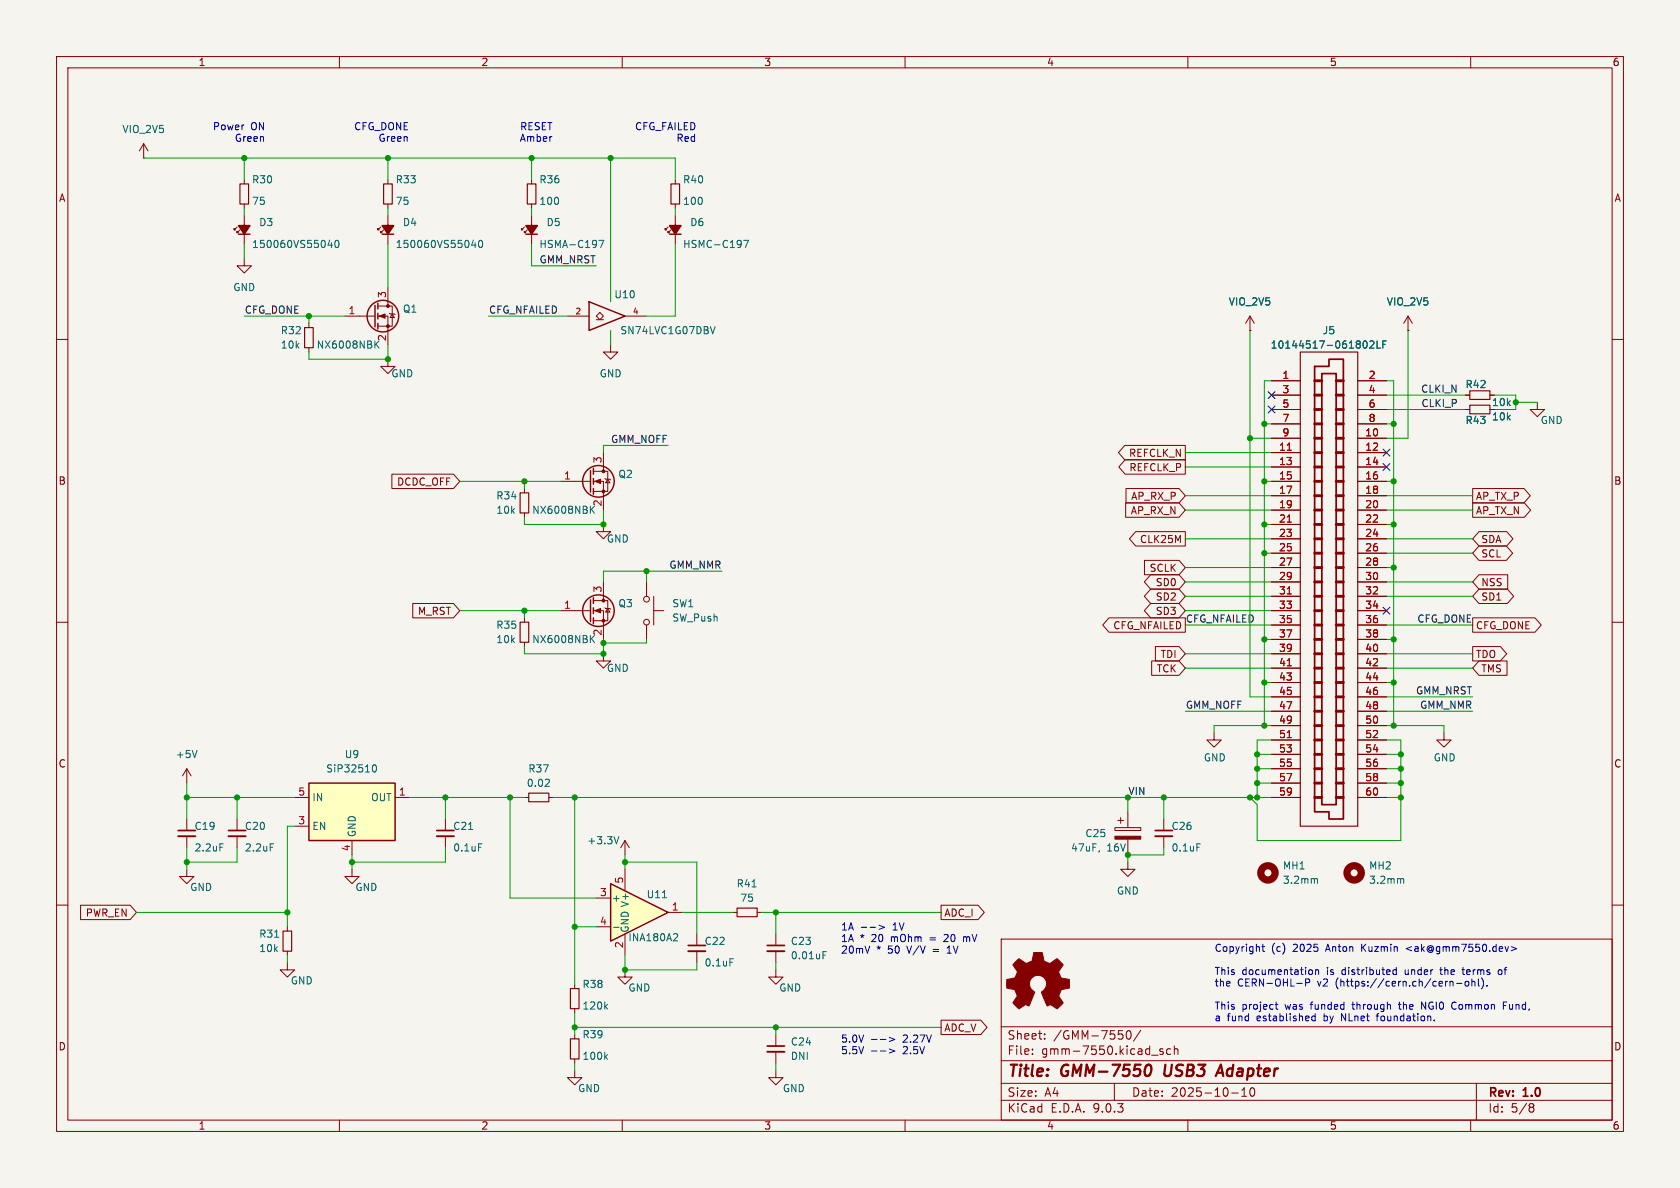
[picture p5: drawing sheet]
<svg xmlns="http://www.w3.org/2000/svg" width="297mm" height="210mm" viewBox="0 0 297 210" stroke-linecap="round" stroke-linejoin="round" font-family="sans-serif">
<path d="M0 0h297v210h-297z" fill="#f5f4ef" stroke="#f5f4ef" stroke-width=".18"/>
<g fill="none" stroke="#840000" stroke-width=".18">
<path d="M10 10h277v190h-277zM12 12h273v186h-273zM60 10v2M110 10v2M160 10v2M210 10v2M260 10v2M100.3 55.9h3.8M105.4 55.9l.6-.7 .7 .7-.7 .6zM105.4 56.5h1.3M110.5 55.9h3.8M248.9 58.4h.1"/>
<path d="M248.9 55.9l-.7 1.3M248.9 55.9l.8 1.3M248.9 55.9v2.5M10 60h2M285 60h2M10 110h2M285 110h2M33 153.7v1.2h1.3l-1.3 1.3-1.3-1.3h1.3M33 144.8v2M33 147.8v2.1M41.9 144.8v2M41.9 147.8v2.1"/>
<path d="M62.2 153.7v1.2h1.3l-1.3 1.3-1.2-1.3h1.2M78.7 144.8v2M78.7 147.8v2.1M92.7 141h.8M97 141h.8M110.5 148.6l-.8 1.3M110.5 148.6l.8 1.3M110.5 148.6v2.5M10 160h2M50.8 170.2v1.3h1.3l-1.3 1.2-1.3-1.2h1.3M50.8 163.8v.8M50.8 168.1v.8"/>
<path d="M177 166h108v32h-108zM285 160h2M60 198v2M101.6 189.2v1.3h1.3l-1.3 1.3-1.3-1.3h1.3M101.6 182.9v.7M101.6 187.2v.8M110 198v2M160 198v2M177 194.5h108M177 191.5h108M177 187.5h108M177 181.5h108"/>
<path d="M182.5 186.3v.1M182.5 185.5v.1M184.7 183.6v.1M184.7 182.8v.1M197 191.5v3M199.2 182.3l.3-.1a.81 .81 0 0 1 .5 .6 .81 .81 0 0 1-.3 .8l-.1 .1a.81 .81 0 0 1-.4-1.4zM201.7 182.1l-1.3 2M203.6 186.5h1.1M205.6 185.5l-.4-.1-.2 .2 .1 .2 .5 .2v.3h-.6M207 185.5l-.5-.1-.3 .3v.4l.2 .2h.6M207.6 185.5l.2-.1 .4 .1v.9M207.6 184.9v1.5"/>
<path d="M210 198v2M217.7 193.2h1.2M219.5 193.8h.9M219.5 192.7l.5-.4v1.5M221.1 192.4a.81 .81 0 0 0 .4 1.4l.2-.1 .1-.5-.1-.8M260 198v2M261 191.5v6.5M270.6 195.1l.4 .1 .2 .2-.3 .3M270.6 195.7h.3M270.9 195.7l.2 .2 .1 .4-.2 .2-.4 .1"/>
</g>
<path d="M202.6 188.6l.1-.2a.46 .46 0 0 1 .5-.2 .46 .46 0 0 1 .3 .4 1.15 1.15 0 0 1-.8 1.6l-.1-.1M206 188.2l-.2 1.6 .4 .4M214.9 190.2l.9-2 .5 2M215.2 189.6h.9" fill="none" stroke="#840000" stroke-width=".4"/>
<path d="M104.1 53.3l6.4 2.6-6.4 2.5z" fill="none" stroke="#840000" stroke-width=".25"/>
<path d="M125.6 57.7l.4 1.3 .4-1.3M97 137.8l.1 .2v.3l-.8 .7h.8M38.9 149.2h.6M47.8 149.2h.6M82.8 146.6h.8M84.6 149.2h.6M109.4 147.9l-.4 1.3M48.6 165.7h.7M107 186.8l.4 .5M107.4 186.4l-.5 .5" fill="none" stroke="#006464" stroke-width=".18"/>
<path d="M93.5 140.2h3.5v1.5h-3.5zM50 164.6h1.6v3.5h-1.6zM100.8 183.6h1.6v3.6h-1.6z" fill="none" stroke="#840000" stroke-width=".2"/>
<path d="M31.5 146.8h3M40.4 146.8h3M77.2 146.8h3.1" fill="none" stroke="#840000" stroke-width=".3"/>
<path d="M31.5 147.8h3M40.4 147.8h3M77.2 147.8h3.1" fill="none" stroke="#840000" stroke-width=".33"/>
<path d="M54.6 138.4h15.2v10.2h-15.2z" fill="#ffffc2"/>
<g fill="none" stroke="#840000" stroke-width=".25">
<path d="M42.2 41.4h2M66.3 54v3.8M66.8 53.6v1M66.8 55.4v1M66.8 57.2v1M67.6 41.4h2M93 41.4h2M118.4 41.4h2M104.4 83.2v3.8M104.9 82.8v1M104.9 84.6v1M104.9 86.4v1"/>
<path d="M104.4 106v3.9M104.9 105.7v1M104.9 107.4v1.1M104.9 109.2v1M54.6 138.4h15.2v10.2h-15.2z"/>
<circle cx="67.7" cy="55.9" r="2.79"/>
<circle cx="105.8" cy="85.1" r="2.79"/>
<circle cx="105.8" cy="107.9" r="2.79"/>
</g>
<g fill="none" stroke="#840000" stroke-width=".18">
<path d="M25.4 27.9h.1M25.4 25.4l-.8 1.3M25.4 25.4l.8 1.3M25.4 25.4v2.5M43.2 31.8v.7M43.2 36.1v.7M43.2 38.1v5.1M68.6 31.8v.7M68.6 36.1v.7M68.6 38.1v5.1M94 31.8v.7M94 36.1v.7"/>
<path d="M94 38.1v5.1M119.4 31.8v.7M119.4 36.1v.7M119.4 38.1v5.1M41.9 40.1l-.5 .5v-.2v.2h.3M42.4 40.6l-.5 .5v-.2v.2h.3M43.2 45.7v1.3h1.2l-1.2 1.3-1.3-1.3h1.3M54.6 57.2v.7M61 55.9h5.3M66.8 54.1h2.5v3.6h-2.5M66.8 55.9h1.8v5.1M67.3 40.1l-.5 .5v-.2v.2h.3"/>
<path d="M67.8 40.6l-.5 .5v-.2v.2h.3M68.6 50.8v3.3M68.8 55.4l.2 .1h.7l.1 .1M69.3 55.5l.4 .6h-.7zM92.7 40.1l-.5 .5v-.2v.2h.3M93.2 40.6l-.5 .5v-.2v.2h.3M118.1 40.1l-.5 .5v-.2v.2h.3M118.6 40.6l-.5 .5v-.2v.2h.3M221 58.4h.1M221 55.9l-.8 1.3M221 55.9l.7 1.3M221 55.9v2.5"/>
<path d="M54.6 61.5v.7M68.6 63.5v1.3h1.2l-1.2 1.2-1.3-1.2h1.3M107.9 61v1.2h1.3l-1.3 1.3-1.2-1.3h1.2M224.8 72.4h5.1M224.8 69.9h5.1M224.8 67.3h5.1M224.8 74.9h5.1M224.8 77.5h5.1M240 72.4h5.1M240 69.9h5.1M240 67.3h5.1M240 74.9h5.1"/>
<path d="M240 77.5h5.1M259.1 72.4h.7M259.1 69.9h.7M263.4 69.9h.8M271.8 71.1v1.3h1.2l-1.2 1.3-1.3-1.3h1.3M92.7 86.4v.7M92.7 90.7v.7M99.1 85.1h5.3M104.9 83.3h2.5v3.6h-2.5M104.9 85.1h1.8v5.1M106.7 92.7v1.3h1.2l-1.2 1.3-1.3-1.3h1.3M106.7 80v3.3"/>
<path d="M106.9 84.6l.2 .1h.7l.1 .1M107.4 84.7l.4 .6h-.7zM224.8 85.1h5.1M224.8 80h5.1M224.8 82.6h5.1M224.8 87.6h5.1M224.8 90.2h5.1M224.8 92.7h5.1M224.8 95.3h5.1M224.8 97.8h5.1M240 85.1h5.1M240 80h5.1"/>
<path d="M240 82.6h5.1M240 87.6h5.1M240 90.2h5.1M240 92.7h5.1M240 95.3h5.1M240 97.8h5.1M92.7 109.2v.8M92.7 113.5v.8M99.1 108h5.3M104.9 106.2h2.5v3.5h-2.5M104.9 108h1.8v5M106.7 115.6v1.2h1.2l-1.2 1.3-1.3-1.3h1.3"/>
<path d="M106.7 102.9v3.3M106.9 107.4l.2 .2h.7l.1 .1M107.4 107.6l.4 .6h-.7zM114.3 102.9v2.5M114.3 110.5v2.5M115.6 108h1.7M115.6 105.4v5.1M224.8 100.3h5.1M224.8 102.9h5.1M224.8 105.4h5.1M224.8 108h5.1M224.8 110.5h5.1"/>
<path d="M224.8 113h5.1M224.8 115.6h5.1M224.8 118.1h5.1M240 100.3h5.1M240 102.9h5.1M240 105.4h5.1M240 108h5.1M240 110.5h5.1M240 113h5.1M240 115.6h5.1M240 118.1h5.1M33 135.9l-.7 1.3"/>
<path d="M33 135.9l.8 1.3M33 135.9v2.5M214.6 129.5v1.3h1.3l-1.3 1.3-1.2-1.3h1.2M224.8 120.7h5.1M224.8 123.2h5.1M224.8 125.7h5.1M224.8 128.3h5.1M224.8 130.8h5.1M224.8 133.4h5.1M224.8 135.9h5.1M224.8 138.4h5.1M240 120.7h5.1"/>
<path d="M240 123.2h5.1M240 125.7h5.1M240 128.3h5.1M240 130.8h5.1M240 133.4h5.1M240 135.9h5.1M240 138.4h5.1M255.3 129.5v1.3h1.2l-1.2 1.3-1.3-1.3h1.3M52.1 141h2.5M52.1 146.1h2.5M62.2 148.6v2.5M69.8 141h2.6"/>
<path d="M197.1 146.3h4.6v.5h-4.6zM197.6 145h1M198.1 144.5v1M199.4 152.4v1.3h1.3l-1.3 1.2-1.3-1.2h1.3M199.4 143.5v2.8M199.4 148.3v2.8M205.7 144.8v2M205.7 147.8v2.1M224.8 141h5.1M240 141h5.1M101.6 174v.8M101.6 178.3v.8"/>
<path d="M110.5 171.5v1.2h1.3l-1.3 1.3-1.3-1.3h1.3M123.2 165.1v2M123.2 168.1v2.1M137.2 171.5v1.2h1.2l-1.2 1.3-1.3-1.3h1.3M137.2 165.1v2M137.2 168.1v2.1M137.2 189.2v1.3h1.2l-1.2 1.3-1.3-1.3h1.3M137.2 182.9v2M137.2 185.9v2.1"/>
<circle cx="114.3" cy="110" r=".51"/>
<circle cx="114.3" cy="105.9" r=".51"/>
</g>
<g fill="none" stroke="#006464" stroke-width=".18">
<path d="M58.3 42.4l-.3 .9h.8M58.6 42.9v.9M59.4 42.5h.1a.68 .68 0 0 1 .4 .6 .68 .68 0 0 1-.4 .7 .84 .84 0 0 1-.1-1.3zM83.7 42.4l-.3 .9h.8M84 42.9v.9M84.7 42.6l.2-.1a.68 .68 0 0 1 .4 .6 .68 .68 0 0 1-.4 .7l-.2-.2-.1-.3zM105.9 42.5h.8l-.5 1.3M131.5 42.5h.8l-.5 1.3M66.5 60.8l.5 .7M67 60.3l-.7 .7M241.5 60.3l.2 .5-.2 .7M242.2 60.4l.5-.1 .2 .3-.8 .9h.8"/>
<path d="M243.4 60.3v1.2h.7M244.5 60.9h.4M245.1 60.3h-.6v1.2M104.6 90l.5 .7M105.1 89.5l-.7 .7M104.6 112.9l.5 .7M105.1 112.3l-.7 .8M34.8 132.7l-.4 1.2M65.9 135.3l.2-.1a.68 .68 0 0 1 .5 .6 .68 .68 0 0 1-.5 .7l-.2-.2-.1-.3zM194.4 150.4l-.2 .2M211.6 149.2h.6M232.6 155.3l.3 .2v.7"/>
<path d="M247.8 155.3l.4 .2v.7M107 177.9l.4 .5M107.4 177.5l-.5 .5M129 169.5h.7M145.5 168.8h.4M145.5 168.2h.6"/>
</g>
<g fill="#840000" stroke="#840000" stroke-width=".18">
<path d="M105.2 85.1l1-.4v.8z"/>
<path d="M179.6 170l.6-.5 .8 .6a.62 .62 0 0 0 1 0l.2-.1a1.62 1.62 0 0 0 .5-1.4l.1-.2h1.5l.1 .8a.74 .74 0 0 0 .7 .9l.5 .2 1.3-.8 1 1-.4 .7a.75 .75 0 0 0-.1 1.2l.2 .5 1.5 .3v1.5l-1.4 .2-.1 .2a1.23 1.23 0 0 0-.3 1.2l.7 1-.1 .1-1 .9-.8-.5a.54 .54 0 0 0-.9 0l-1.1-2.3a2.33 2.33 0 0 0 .9-2 1.54 1.54 0 0 0-2.5-.7 1.54 1.54 0 0 0 .4 2.6l-1 2.4a.69 .69 0 0 0-1.2 .2l-.6 .3-1-1 .8-1.2-.3-.6a.71 .71 0 0 0-.9-.7l-.7-.2v-1.4l.4-.1a1.11 1.11 0 0 0 1.3-.7 .72 .72 0 0 0-.2-1.2l-.4-.7z"/>
<path d="M197.1 147.8h4.6v.5h-4.6z"/>
<path d="M105.2 108l1-.4v.7z"/>
<path d="M67.1 55.9l1-.4v.8z"/>
<circle cx="106.7" cy="83.3" r=".25"/>
<circle cx="106.7" cy="86.9" r=".25"/>
<circle cx="106.7" cy="106.2" r=".25"/>
<circle cx="106.7" cy="109.7" r=".25"/>
<circle cx="68.6" cy="54.1" r=".25"/>
<circle cx="68.6" cy="57.7" r=".25"/>
</g>
<g fill="#840000" stroke="#840000" stroke-width=".25">
<path d="M118.4 39.9h2l-1 1.5z"/>
<path d="M93 39.9h2l-1 1.5z"/>
<path d="M42.2 39.9h2l-1 1.5z"/>
<path d="M67.6 39.9h2l-1 1.5z"/>
</g>
<path d="M42.4 32.5h1.5v3.6h-1.5zM67.8 32.5h1.5v3.6h-1.5zM93.2 32.5h1.5v3.6h-1.5zM118.6 32.5h1.5v3.6h-1.5zM53.8 57.9h1.6v3.6h-1.6zM229.9 62.2h10.1v83.9h-10.1zM259.8 71.6h3.6v1.6h-3.6zM259.8 69.1h3.6v1.5h-3.6zM91.9 87.1h1.6v3.6h-1.6zM91.9 110h1.6v3.5h-1.6zM100.8 174.8h1.6v3.5h-1.6z" fill="none" stroke="#840000" stroke-width=".2"/>
<path d="M232.4 64.8h2.5v-1.3h2.6v81.3h-2.6v-1.3h-2.5zM233.7 66h2.5v76.2h-2.5zM204.2 146.8h3.1M121.7 167.1h3M135.6 167.1h3.1M135.6 184.9h3.1" fill="none" stroke="#840000" stroke-width=".3"/>
<path d="M204.2 147.8h3.1M121.7 168.1h3M135.6 168.1h3.1M135.6 185.9h3.1" fill="none" stroke="#840000" stroke-width=".33"/>
<g fill="none" stroke="#840000" stroke-width=".51">
<path d="M232.4 67.3h1.3M232.4 69.9h1.3M232.4 72.4h1.3M232.4 74.9h1.3M232.4 77.5h1.3M236.2 67.3h1.3M236.2 69.9h1.3M236.2 72.4h1.3M236.2 74.9h1.3M236.2 77.5h1.3M232.4 80h1.3M232.4 82.6h1.3"/>
<path d="M232.4 85.1h1.3M232.4 87.6h1.3M232.4 90.2h1.3M232.4 92.7h1.3M232.4 95.3h1.3M232.4 97.8h1.3M236.2 80h1.3M236.2 82.6h1.3M236.2 85.1h1.3M236.2 87.6h1.3M236.2 90.2h1.3M236.2 92.7h1.3"/>
<path d="M236.2 95.3h1.3M236.2 97.8h1.3M232.4 100.3h1.3M232.4 102.9h1.3M232.4 105.4h1.3M232.4 108h1.3M232.4 110.5h1.3M232.4 113h1.3M232.4 115.6h1.3M232.4 118.1h1.3M236.2 100.3h1.3M236.2 102.9h1.3"/>
<path d="M236.2 105.4h1.3M236.2 108h1.3M236.2 110.5h1.3M236.2 113h1.3M236.2 115.6h1.3M236.2 118.1h1.3M232.4 120.7h1.3M232.4 123.2h1.3M232.4 125.7h1.3M232.4 128.3h1.3M232.4 130.8h1.3M232.4 133.4h1.3"/>
<path d="M232.4 135.9h1.3M232.4 138.4h1.3M236.2 120.7h1.3M236.2 123.2h1.3M236.2 125.7h1.3M236.2 128.3h1.3M236.2 130.8h1.3M236.2 133.4h1.3M236.2 135.9h1.3M236.2 138.4h1.3M232.4 141h1.3M236.2 141h1.3"/>
</g>
<path d="M227.6 79.6h.7M227.6 92.3h.7M227.6 105h.7M227.6 117.7h.7M227.6 130.4h.7" fill="none" stroke="#a90000" stroke-width=".18"/>
<g fill="none" stroke="#840000" stroke-width="1.3">
<circle cx="224.2" cy="154.3" r="1.27"/>
<circle cx="239.4" cy="154.3" r="1.27"/>
</g>
<path d="M107.9 156.2l10.2 5.1-10.2 5.1z" fill="#ffffc2"/>
<path d="M107.9 156.2l10.2 5.1-10.2 5.1z" fill="none" stroke="#840000" stroke-width=".25"/>
<g fill="none" stroke="#840000" stroke-width=".18">
<path d="M221 58.4h.1M248.9 58.4h.1M198.8 78.7h10.7v2.6h-10.7l-1.1-1.3zM224.8 72.4h5.1M224.8 69.9h5.1M224.8 67.3h5.1M224.8 74.9h5.1M224.8 77.5h5.1M240 72.4h5.1M240 69.9h5.1M240 67.3h5.1M240 74.9h5.1"/>
<path d="M240 77.5h5.1M259.1 72.4h.7M259.1 69.9h.7M263.4 69.9h.8M69.3 83.8h10.9l1.1 1.3-1.1 1.3h-10.9zM198.9 81.3h10.6v2.5h-10.6l-1.1-1.2zM199 88.9h9.4l1.1 1.3-1.1 1.2h-9.4zM199.1 86.4h9.3l1.1 1.2-1.1 1.3h-9.3zM200.8 94h8.7v2.5h-8.7l-1.1-1.2zM202.3 99.1h6.1l1.1 1.2-1.1 1.3h-6.1zM224.8 80h5.1M224.8 82.6h5.1"/>
<path d="M224.8 85.1h5.1M224.8 87.6h5.1M224.8 90.2h5.1M224.8 92.7h5.1M224.8 95.3h5.1M224.8 97.8h5.1M240 80h5.1M240 82.6h5.1M240 85.1h5.1M240 87.6h5.1M240 90.2h5.1M240 92.7h5.1"/>
<path d="M240 95.3h5.1M240 97.8h5.1M260.3 88.9h9.2l1.1 1.3-1.1 1.2h-9.2zM260.3 86.4h9.1l1.1 1.2-1.1 1.3h-9.1zM261.5 94h4.9l1.1 1.3-1.1 1.2h-4.9l-1.2-1.2zM261.5 96.5h4.8l1.1 1.3-1.1 1.3h-4.8l-1.2-1.3zM73 106.7h7.2l1.1 1.3-1.1 1.2h-7.2zM196.1 109.2h13.4v2.6h-13.4l-1.2-1.3zM203.4 101.6h5l1.1 1.3-1.1 1.2h-5l-1.1-1.2zM203.4 104.1h5l1.1 1.3-1.1 1.3h-5l-1.1-1.3zM203.4 106.7h5l1.1 1.3-1.1 1.2h-5l-1.1-1.2zM203.6 116.8h4.8l1.1 1.3-1.1 1.3h-4.8z"/>
<path d="M204.3 114.3h4.1l1.1 1.3-1.1 1.2h-4.1zM224.8 100.3h5.1M224.8 102.9h5.1M224.8 105.4h5.1M224.8 108h5.1M224.8 110.5h5.1M224.8 113h5.1M224.8 115.6h5.1M224.8 118.1h5.1M240 100.3h5.1M240 102.9h5.1M240 105.4h5.1"/>
<path d="M240 108h5.1M240 110.5h5.1M240 113h5.1M240 115.6h5.1M240 118.1h5.1M260.3 114.3h5l1.1 1.3-1.1 1.2h-5zM260.3 109.2h11.1l1.1 1.3-1.1 1.3h-11.1zM261.5 104.1h5l1.1 1.3-1.1 1.3h-5l-1.2-1.3zM261.5 116.8h4.9v2.6h-4.9l-1.2-1.3zM261.5 101.6h5v2.5h-5l-1.2-1.2zM224.8 120.7h5.1M224.8 123.2h5.1"/>
<path d="M224.8 125.7h5.1M224.8 128.3h5.1M224.8 130.8h5.1M224.8 133.4h5.1M224.8 135.9h5.1M224.8 138.4h5.1M240 120.7h5.1M240 123.2h5.1M240 125.7h5.1M240 128.3h5.1M240 130.8h5.1M240 133.4h5.1"/>
<path d="M240 135.9h5.1M240 138.4h5.1M105.4 158.8h2.5M110.5 153.7v3.8M224.8 141h5.1M240 141h5.1M14.2 160h8.8l1.1 1.3-1.1 1.3h-8.8zM105.4 163.8h2.5M110.5 165.1v3.8M118.1 161.3h2.5M129.5 161.3h.8M133.9 161.3h.7"/>
<path d="M166.4 160h6.5l1.1 1.3-1.1 1.3h-6.5zM166.4 180.3h7l1.1 1.3-1.1 1.3h-7z"/>
</g>
<path d="M241.5 60.3l.2 .5-.2 .7M242.2 60.4l.5-.1 .2 .3-.8 .9h.8M243.4 60.3v1.2h.7M244.5 60.9h.4M245.1 60.3h-.6v1.2M117.1 158.7h.7M133 156.8h.7M108.5 163.9h.9M119.6 165l.2 .3-.1 .3-.7 .7h.8" fill="none" stroke="#006464" stroke-width=".18"/>
<path d="M130.3 160.5h3.6v1.6h-3.6z" fill="none" stroke="#840000" stroke-width=".2"/>
<g fill="none" stroke="#009600" stroke-width=".18">
<path d="M25.4 27.9h94v3.9M43.2 27.9v3.9M43.2 36.8v1.3M68.6 27.9v3.9M68.6 36.8v1.3M94 27.9v3.9M94 36.8v1.3M107.9 27.9v25.4M119.4 36.8v1.3M43.2 43.2v2.5M43.2 55.9h17.8M54.6 55.9v1.3"/>
<path d="M68.6 43.2v7.6M86.4 55.9h13.9M94 43.2v3.8h11.4M107.9 58.4v2.6M119.4 43.2v12.7h-5.1M221 58.4v64.8h3.8M248.9 58.4v19.1h-3.8M68.6 61v2.5h-14v-1.3M118.1 78.7h-11.4v1.3M221 77.5h3.8M223.5 74.9h1.3M224.8 67.3h-1.3v61"/>
<path d="M245.1 67.3h1.3v61M245.1 72.4h14M245.1 74.9h1.3M245.1 69.9h14M264.2 69.9h3.8v2.5h-3.8M268 71.1h3.8M81.3 85.1h17.8M92.7 85.1v1.3M106.7 90.2v2.5h-14v-1.3M209.5 87.6h15.3M209.5 90.2h15.3M209.5 95.3h15.3"/>
<path d="M209.5 80h15.3M209.5 82.6h15.3M223.5 97.8h1.3M223.5 92.7h1.3M223.5 85.1h1.3M245.1 97.8h15.2M245.1 87.6h15.2M245.1 92.7h1.3M245.1 85.1h1.3M245.1 90.2h15.2M245.1 95.3h15.2M81.3 108h17.8"/>
<path d="M92.7 108v1.2M106.7 113v2.6h-14v-1.3M114.3 113v.7h-7.6M114.3 101v1.9M127.6 101h-20.9v1.9M209.5 108h15.3M209.5 115.6h15.3M209.5 105.4h15.3M209.5 110.5h15.3M209.5 102.9h15.3M209.5 118.1h15.3M209.5 100.3h15.3"/>
<path d="M223.5 113h1.3M245.1 115.6h15.2M245.1 105.4h15.2M245.1 110.5h15.2M245.1 102.9h15.2M245.1 113h1.3M245.1 118.1h15.2M245.1 100.3h1.3M33 138.4v6.4M209.5 125.7h15.3M222.2 135.9h2.6M222.2 133.4h2.6"/>
<path d="M222.2 138.4h2.6M223.5 120.7h1.3M224.8 130.8h-2.6v10.2M224.8 128.3h-10.2v1.2M245.1 130.8h2.5v17.8h-25.4v-6.4l-1.2-1.2M245.1 135.9h2.5M245.1 133.4h2.5M245.1 120.7h1.3M245.1 123.2h15.2M245.1 125.7h15.2M245.1 138.4h2.5M245.1 128.3h10.2v1.2"/>
<path d="M33 141h19.1M33 149.9v3.8M41.9 141v3.8M41.9 149.9v2.5h-8.9M52.1 146.1h-1.3v17.7M62.2 151.1v2.6M72.4 141h20.3M78.7 141v3.8M78.7 149.9v2.5h-16.5M90.2 141v17.8h15.2M97.8 141h127M101.6 141v33"/>
<path d="M110.5 152.4h12.7v12.7M110.5 151.1v2.6M199.4 141v2.5M205.7 141v3.8M205.7 149.9v1.2h-6.3v1.3M245.1 141h2.5M24.1 161.3h26.7M50.8 168.9v1.3M101.6 179.1v3.8M101.6 163.8h3.8M110.5 168.9v2.6h12.7v-1.3M120.6 161.3h8.9"/>
<path d="M134.6 161.3h31.8M137.2 161.3v3.8M137.2 170.2v1.3M101.6 188v1.2M101.6 181.6h64.8M137.2 181.6v1.3M137.2 188v1.2"/>
</g>
<path d="M224.2 71.8l1.2 1.2M224.2 69.2l1.2 1.3M225.4 71.8l-1.2 1.2M225.4 69.2l-1.2 1.3M244.5 79.4l1.2 1.2M245.7 79.4l-1.2 1.2M244.5 81.9l1.2 1.3M245.7 81.9l-1.2 1.3M244.5 107.3l1.2 1.3M245.7 107.3l-1.2 1.3" fill="none" stroke="#000084" stroke-width=".18"/>
<g fill="none" stroke="#0000c2" stroke-width=".18">
<path d="M155.4 163.6l1 .3-1 .4M167.1 165.2l-.2 .1M167.4 168.5h.8M167.6 165.7l-.8 .8h.8M167.7 167.4l-.3 .2M170.3 165.6v.9M170.7 165.6l-.4 .1M223.1 167.3h.5M223.3 166.9v1.1l.3 .2M225.4 177.6h.5M225.6 177.1v1.1l.3 .2M230.8 173v1.3"/>
<path d="M231.5 173.2v.3l-.1 .2h-.6M231.6 171.4l.3 .1 .1 .2v.5l-.4 .1M232.5 179.2v1.3M232.5 179.7l-.4-.1-.2 .2 .1 .6h.5M232.6 171.5l.2-.1 .3 .1v.8M232.6 171.4v.9M243.5 179.4v1.1M246.8 171.5l-.3-.1-.3 .3 .2 .5h.4M246.8 171v1.3M247.2 177.6h.5M247.4 177.1v1.2M249.6 167.3l-1 .4 1 .4"/>
<path d="M251.3 178.4v-1.3l.7 1.3M254.5 171.4h.5M254.7 171l.1 1.2M256.5 173.5l.4 .2v.6M256.8 178.2l.4 .2M257.2 177.1l-.4 .2M257.5 173.8h1M258.5 171.4h.4M258.6 171v1.1l.3 .2M259.1 173.6l.1-.1 .4 .1 .1 .5-.2 .2h-.3l-.1-.1zM260.2 173.6l.2-.1h.3l.1 .8M260.2 173v1.3"/>
<path d="M261.4 173v1.1l.1 .2M262.1 173.1a1.47 1.47 0 0 1-.2 1.7M262.9 174.2v.1M265.4 171.5l-.3-.1-.2 .3v.5l.2 .1 .3-.1M265.8 177.7h.4M266.4 177.1h-.6v1.3M267.2 167.3l.9 .4-.9 .4M157.2 183.4l1 .3-1 .4M157.2 185.4l1 .4-1 .4M253.6 180.3v.2"/>
</g>
<path d="M227.6 79.6h.7M227.6 92.3h.7M227.6 105h.7M227.6 117.7h.7M227.6 130.4h.7" fill="none" stroke="#a90000" stroke-width=".18"/>
<g fill="#009600" stroke="#009600" stroke-width=".18">
<circle cx="223.5" cy="128.3" r=".46"/>
<circle cx="222.2" cy="135.9" r=".46"/>
<circle cx="222.2" cy="133.4" r=".46"/>
<circle cx="221" cy="141" r=".46"/>
<circle cx="222.2" cy="141" r=".46"/>
<circle cx="247.6" cy="141" r=".46"/>
<circle cx="222.2" cy="138.4" r=".46"/>
<circle cx="268" cy="71.1" r=".46"/>
<circle cx="246.4" cy="92.7" r=".46"/>
<circle cx="246.4" cy="85.1" r=".46"/>
<circle cx="246.4" cy="74.9" r=".46"/>
<circle cx="246.4" cy="128.3" r=".46"/>
<circle cx="246.4" cy="100.3" r=".46"/>
<circle cx="247.6" cy="138.4" r=".46"/>
<circle cx="247.6" cy="135.9" r=".46"/>
<circle cx="247.6" cy="133.4" r=".46"/>
<circle cx="246.4" cy="113" r=".46"/>
<circle cx="246.4" cy="120.7" r=".46"/>
<circle cx="223.5" cy="85.1" r=".46"/>
<circle cx="221" cy="77.5" r=".46"/>
<circle cx="223.5" cy="74.9" r=".46"/>
<circle cx="223.5" cy="92.7" r=".46"/>
<circle cx="223.5" cy="97.8" r=".46"/>
<circle cx="223.5" cy="120.7" r=".46"/>
<circle cx="223.5" cy="113" r=".46"/>
<circle cx="199.4" cy="141" r=".46"/>
<circle cx="199.4" cy="151.1" r=".46"/>
<circle cx="205.7" cy="141" r=".46"/>
<circle cx="94" cy="27.9" r=".46"/>
<circle cx="107.9" cy="27.9" r=".46"/>
<circle cx="92.7" cy="85.1" r=".46"/>
<circle cx="62.2" cy="152.4" r=".46"/>
<circle cx="33" cy="152.4" r=".46"/>
<circle cx="41.9" cy="141" r=".46"/>
<circle cx="33" cy="141" r=".46"/>
<circle cx="90.2" cy="141" r=".46"/>
<circle cx="101.6" cy="141" r=".46"/>
<circle cx="78.7" cy="141" r=".46"/>
<circle cx="50.8" cy="161.3" r=".46"/>
<circle cx="110.5" cy="152.4" r=".46"/>
<circle cx="101.6" cy="181.6" r=".46"/>
<circle cx="110.5" cy="171.5" r=".46"/>
<circle cx="101.6" cy="163.8" r=".46"/>
<circle cx="137.2" cy="181.6" r=".46"/>
<circle cx="137.2" cy="161.3" r=".46"/>
<circle cx="68.6" cy="27.9" r=".46"/>
<circle cx="68.6" cy="63.5" r=".46"/>
<circle cx="43.2" cy="27.9" r=".46"/>
<circle cx="54.6" cy="55.9" r=".46"/>
<circle cx="92.7" cy="108" r=".46"/>
<circle cx="106.7" cy="92.7" r=".46"/>
<circle cx="114.3" cy="101" r=".46"/>
<circle cx="106.7" cy="113.7" r=".46"/>
<circle cx="106.7" cy="115.6" r=".46"/>
</g>
<g font-size="2.8" fill="#840000">
<text x="178" y="190.9">Title:</text>
<text x="187.7" y="190.9">GMM-7550</text>
<text x="206.6" y="190.9">USB3</text>
<text x="216.9" y="190.9">Adapter</text>
</g>
<g font-size="2.1" fill="#840000">
<text x="178" y="184">Sheet:</text>
<text x="186.2" y="184">/GMM-7550/</text>
<text x="178" y="186.7">File:</text>
<text x="184.1" y="186.7">gmm-7550.kicad_sch</text>
<text x="178" y="196.9">KiCad</text>
<text x="178" y="194.1">Size:</text>
<text x="184.7" y="194.1">A4</text>
<text x="185.7" y="196.9">E.D.A.</text>
<text x="193.3" y="196.9">9.0.3</text>
<text x="200" y="194.1">Date:</text>
<text x="207" y="194.1">2025-10-10</text>
<text x="263" y="194.3">Rev:</text>
<text x="263" y="196.9">Id:</text>
<text x="267.1" y="196.9">5/8</text>
<text x="269.4" y="194.3">1.0</text>
</g>
<g font-size="1.8" fill="#840000">
<text x="35" y="11.9">1</text>
<text x="85" y="11.9">2</text>
<text x="135" y="11.9">3</text>
<text x="185" y="11.9">4</text>
<text x="235" y="11.9">5</text>
<text x="285" y="11.9">6</text>
<text x="10.3" y="35.9">A</text>
<text x="285.3" y="35.9">A</text>
<text x="199.5" y="81">REFCLK_N</text>
<text x="199.6" y="83.5">REFCLK_P</text>
<text x="10.3" y="85.9">B</text>
<text x="70.1" y="86">DCDC_OFF</text>
<text x="199.9" y="88.6">AP_RX_P</text>
<text x="260.8" y="88.6">AP_TX_P</text>
<text x="285.3" y="85.9">B</text>
<text x="199.8" y="91.1">AP_RX_N</text>
<text x="260.8" y="91.1">AP_TX_N</text>
<text x="201.4" y="96.2">CLK25M</text>
<text x="203.1" y="101.3">SCLK</text>
<text x="261.8" y="96.2">SDA</text>
<text x="261.8" y="98.7">SCL</text>
<text x="204.2" y="103.8">SD0</text>
<text x="204.2" y="106.4">SD2</text>
<text x="261.8" y="106.4">SD1</text>
<text x="261.8" y="103.8">NSS</text>
<text x="73.8" y="108.9">M_RST</text>
<text x="196.7" y="111.4">CFG_NFAILED</text>
<text x="204.2" y="108.9">SD3</text>
<text x="260.8" y="111.4">CFG_DONE</text>
<text x="204.4" y="119.1">TCK</text>
<text x="205.1" y="116.5">TDI</text>
<text x="260.8" y="116.5">TDO</text>
<text x="261.8" y="119.1">TMS</text>
<text x="10.3" y="135.9">C</text>
<text x="285.3" y="135.9">C</text>
<text x="15.1" y="162.2">PWR_EN</text>
<text x="166.8" y="162.2">ADC_I</text>
<text x="10.3" y="185.9">D</text>
<text x="166.8" y="182.6">ADC_V</text>
<text x="285.3" y="185.9">D</text>
<text x="35" y="199.9">1</text>
<text x="85" y="199.9">2</text>
<text x="135" y="199.9">3</text>
<text x="185" y="199.9">4</text>
<text x="235" y="199.9">5</text>
<text x="285" y="199.9">6</text>
</g>
<g font-size="1.8" fill="#006464">
<text x="21.5" y="23.7">VIO_2V5</text>
<text x="44.5" y="32.6">R30</text>
<text x="69.9" y="32.6">R33</text>
<text x="95.3" y="32.6">R36</text>
<text x="120.7" y="32.6">R40</text>
<text x="44.5" y="36.4">75</text>
<text x="45.7" y="40.2">D3</text>
<text x="69.9" y="36.4">75</text>
<text x="71.1" y="40.2">D4</text>
<text x="95.3" y="36.4">100</text>
<text x="96.5" y="40.2">D5</text>
<text x="120.7" y="36.4">100</text>
<text x="121.9" y="40.2">D6</text>
<text x="44.5" y="44">150060VS55040</text>
<text x="69.9" y="44">150060VS55040</text>
<text x="95.3" y="44">HSMA-C197</text>
<text x="120.7" y="44">HSMC-C197</text>
<text x="41.1" y="51.7">GND</text>
<text x="108.5" y="52.9">U10</text>
<text x="49.5" y="59.3">R32</text>
<text x="71.1" y="55.5">Q1</text>
<text x="109.6" y="59.3">SN74LVC1G07DBV</text>
<text x="217.1" y="54.2">VIO_2V5</text>
<text x="233.8" y="59.3">J5</text>
<text x="245.1" y="54.2">VIO_2V5</text>
<text x="49.5" y="61.8">10k</text>
<text x="55.9" y="61.8">NX6008NBK</text>
<text x="224.5" y="61.8">10144517-061802LF</text>
<text x="69.1" y="66.9">GND</text>
<text x="105.9" y="66.9">GND</text>
<text x="259" y="68.8">R42</text>
<text x="263.7" y="72">10k</text>
<text x="259" y="75.2">R43</text>
<text x="263.7" y="74.5">10k</text>
<text x="272.3" y="75.2">GND</text>
<text x="87.6" y="88.5">R34</text>
<text x="109.2" y="84.7">Q2</text>
<text x="87.6" y="91">10k</text>
<text x="94" y="91">NX6008NBK</text>
<text x="107.2" y="96.1">GND</text>
<text x="109.2" y="107.5">Q3</text>
<text x="118.8" y="107.5">SW1</text>
<text x="87.6" y="113.9">10k</text>
<text x="87.6" y="111.4">R35</text>
<text x="94" y="113.9">NX6008NBK</text>
<text x="118.8" y="110.1">SW_Push</text>
<text x="107.2" y="119">GND</text>
<text x="31" y="134.2">+5V</text>
<text x="57.6" y="136.8">SiP32510</text>
<text x="60.9" y="134.2">U9</text>
<text x="93.3" y="136.8">R37</text>
<text x="212.7" y="134.8">GND</text>
<text x="253.4" y="134.8">GND</text>
<text x="55.1" y="141.8">IN</text>
<text x="65.5" y="141.8">OUT</text>
<text x="93" y="139.3">0.02</text>
<text x="34.3" y="146.9">C19</text>
<text x="43.2" y="146.9">C20</text>
<text x="55.1" y="146.9">EN</text>
<text x="63.1" y="148.1" transform="rotate(-90 63.1 148.1)">GND</text>
<text x="80" y="146.9">C21</text>
<text x="103.7" y="149.5">+3.3V</text>
<text x="191.8" y="148.2">C25</text>
<text x="207" y="146.9">C26</text>
<text x="34.3" y="150.7">2.2uF</text>
<text x="43.2" y="150.7">2.2uF</text>
<text x="80" y="150.7">0.1uF</text>
<text x="189.2" y="150.7">47uF,</text>
<text x="195.7" y="150.7">16V</text>
<text x="207" y="150.7">0.1uF</text>
<text x="226.7" y="153.9">MH1</text>
<text x="241.9" y="153.9">MH2</text>
<text x="33.5" y="157.7">GND</text>
<text x="62.7" y="157.7">GND</text>
<text x="108.1" y="159.6">+</text>
<text x="114.2" y="159">U11</text>
<text x="130.1" y="157.1">R41</text>
<text x="130.8" y="159.6">75</text>
<text x="197.4" y="158.3">GND</text>
<text x="226.7" y="156.4">3.2mm</text>
<text x="241.9" y="156.4">3.2mm</text>
<text x="45.7" y="166">R31</text>
<text x="111" y="166.6">INA180A2</text>
<text x="111.4" y="165" transform="rotate(-90 111.4 165)">GND V+</text>
<text x="124.5" y="167.2">C22</text>
<text x="139.7" y="167.2">C23</text>
<text x="45.7" y="168.5">10k</text>
<text x="124.5" y="171">0.1uF</text>
<text x="139.7" y="169.8">0.01uF</text>
<text x="51.3" y="174.2">GND</text>
<text x="102.9" y="174.9">R38</text>
<text x="102.9" y="178.7">120k</text>
<text x="111" y="175.5">GND</text>
<text x="137.7" y="175.5">GND</text>
<text x="102.9" y="183.7">R39</text>
<text x="139.7" y="185">C24</text>
<text x="102.9" y="187.6">100k</text>
<text x="139.7" y="187.6">DNI</text>
<text x="102.1" y="193.3">GND</text>
<text x="138.3" y="193.3">GND</text>
</g>
<g font-size="1.8" fill="#0000c2">
<text x="37.5" y="23.1">Power</text>
<text x="44.3" y="23.1">ON</text>
<text x="62.5" y="23.1">CFG_DONE</text>
<text x="91.8" y="23.1">RESET</text>
<text x="112.2" y="23.1">CFG_FAILED</text>
<text x="41.4" y="25.2">Green</text>
<text x="66.8" y="25.2">Green</text>
<text x="91.8" y="25.2">Amber</text>
<text x="119.5" y="25.2">Red</text>
<text x="148.6" y="164.6">1A</text>
<text x="148.6" y="166.6">1A</text>
<text x="152.1" y="164.6">--&gt;</text>
<text x="152.1" y="166.6">*</text>
<text x="154.2" y="166.6">20</text>
<text x="157.8" y="166.6">mOhm</text>
<text x="157.9" y="164.6">1V</text>
<text x="164.8" y="166.6">=</text>
<text x="167.6" y="166.6">20</text>
<text x="171.2" y="166.6">mV</text>
<text x="148.6" y="168.7">20mV</text>
<text x="155" y="168.7">*</text>
<text x="157.1" y="168.7">50</text>
<text x="160.7" y="168.7">V/V</text>
<text x="165.4" y="168.7">=</text>
<text x="168.1" y="168.7">1V</text>
<text x="214.6" y="168.5">Copyright</text>
<text x="214.6" y="172.6">This</text>
<text x="219.6" y="172.6">documentation</text>
<text x="224.8" y="168.5">(c)</text>
<text x="228.7" y="168.5">2025</text>
<text x="234.7" y="172.6">is</text>
<text x="234.7" y="168.5">Anton</text>
<text x="237.5" y="172.6">distributed</text>
<text x="241.1" y="168.5">Kuzmin</text>
<text x="248.8" y="172.6">under</text>
<text x="249.2" y="168.5">&lt;ak@gmm7550.dev&gt;</text>
<text x="255.3" y="172.6">the</text>
<text x="259.5" y="172.6">terms</text>
<text x="265.9" y="172.6">of</text>
<text x="214.6" y="174.6">the</text>
<text x="214.6" y="178.7">This</text>
<text x="218.8" y="174.6">CERN-OHL-P</text>
<text x="219.6" y="178.7">project</text>
<text x="227.3" y="178.7">was</text>
<text x="232" y="178.7">funded</text>
<text x="233.1" y="174.6">v2</text>
<text x="236.4" y="174.6">(https://cern.ch/cern-ohl).</text>
<text x="239.6" y="178.7">through</text>
<text x="248" y="178.7">the</text>
<text x="252.1" y="178.7">NGI0</text>
<text x="257.7" y="178.7">Common</text>
<text x="267" y="178.7">Fund,</text>
<text x="148.6" y="184.4">5.0V</text>
<text x="153.9" y="184.4">--&gt;</text>
<text x="159.8" y="184.4">2.27V</text>
<text x="214.6" y="180.7">a</text>
<text x="216.9" y="180.7">fund</text>
<text x="222.3" y="180.7">established</text>
<text x="234.3" y="180.7">by</text>
<text x="237.6" y="180.7">NLnet</text>
<text x="244.1" y="180.7">foundation.</text>
<text x="148.6" y="186.4">5.5V</text>
<text x="153.9" y="186.4">--&gt;</text>
<text x="159.8" y="186.4">2.5V</text>
</g>
<g font-size="1.8" fill="#0f0f0f">
<text x="95.3" y="46.6">GMM_NRST</text>
<text x="43.2" y="55.5">CFG_DONE</text>
<text x="86.4" y="55.5">CFG_NFAILED</text>
<text x="251.1" y="69.5">CLKI_N</text>
<text x="251.2" y="72">CLKI_P</text>
<text x="107.9" y="78.4">GMM_NOFF</text>
<text x="118.2" y="100.6">GMM_NMR</text>
<text x="209.5" y="110.1">CFG_NFAILED</text>
<text x="250.5" y="110.1">CFG_DONE</text>
<text x="209.5" y="125.4">GMM_NOFF</text>
<text x="250.2" y="122.8">GMM_NRST</text>
<text x="251" y="125.4">GMM_NMR</text>
<text x="199.4" y="140.6">VIN</text>
</g>
<g font-size="1.8" fill="#a90000">
<text x="68.3" y="52.8" transform="rotate(-90 68.3 52.8)">3</text>
<text x="61.5" y="55.6">1</text>
<text x="68.3" y="60.4" transform="rotate(-90 68.3 60.4)">2</text>
<text x="226.6" y="67.1">1</text>
<text x="226.6" y="69.6">3</text>
<text x="241.9" y="67.1">2</text>
<text x="241.9" y="69.6">4</text>
<text x="226.6" y="72.1">5</text>
<text x="226.6" y="74.7">7</text>
<text x="226.6" y="77.2">9</text>
<text x="241.3" y="77.2">10</text>
<text x="241.9" y="72.1">6</text>
<text x="241.9" y="74.7">8</text>
<text x="106.4" y="82" transform="rotate(-90 106.4 82)">3</text>
<text x="226" y="79.8">11</text>
<text x="226" y="82.3">13</text>
<text x="241.3" y="79.8">12</text>
<text x="241.3" y="82.3">14</text>
<text x="99.6" y="84.8">1</text>
<text x="106.4" y="89.6" transform="rotate(-90 106.4 89.6)">2</text>
<text x="226" y="84.8">15</text>
<text x="226" y="87.4">17</text>
<text x="226" y="89.9">19</text>
<text x="241.3" y="84.8">16</text>
<text x="241.3" y="87.4">18</text>
<text x="241.3" y="89.9">20</text>
<text x="226" y="92.5">21</text>
<text x="226" y="95">23</text>
<text x="241.3" y="92.5">22</text>
<text x="241.3" y="95">24</text>
<text x="226" y="97.5">25</text>
<text x="226" y="100.1">27</text>
<text x="241.3" y="97.5">26</text>
<text x="241.3" y="100.1">28</text>
<text x="99.6" y="107.7">1</text>
<text x="106.4" y="104.8" transform="rotate(-90 106.4 104.8)">3</text>
<text x="226" y="102.6">29</text>
<text x="226" y="105.2">31</text>
<text x="226" y="107.7">33</text>
<text x="241.3" y="102.6">30</text>
<text x="241.3" y="105.2">32</text>
<text x="241.3" y="107.7">34</text>
<text x="106.4" y="112.5" transform="rotate(-90 106.4 112.5)">2</text>
<text x="226" y="110.2">35</text>
<text x="226" y="112.8">37</text>
<text x="241.3" y="110.2">36</text>
<text x="241.3" y="112.8">38</text>
<text x="226" y="115.3">39</text>
<text x="226" y="117.9">41</text>
<text x="241.3" y="115.3">40</text>
<text x="241.3" y="117.9">42</text>
<text x="226" y="120.4">43</text>
<text x="226" y="122.9">45</text>
<text x="226" y="125.5">47</text>
<text x="241.3" y="120.4">44</text>
<text x="241.3" y="122.9">46</text>
<text x="241.3" y="125.5">48</text>
<text x="226" y="128">49</text>
<text x="226" y="130.6">51</text>
<text x="241.3" y="128">50</text>
<text x="241.3" y="130.6">52</text>
<text x="226" y="133.1">53</text>
<text x="226" y="135.6">55</text>
<text x="241.3" y="133.1">54</text>
<text x="241.3" y="135.6">56</text>
<text x="52.6" y="140.7">5</text>
<text x="70.4" y="140.7">1</text>
<text x="226" y="138.2">57</text>
<text x="226" y="140.7">59</text>
<text x="241.3" y="138.2">58</text>
<text x="241.3" y="140.7">60</text>
<text x="52.6" y="145.8">3</text>
<text x="62" y="150.6" transform="rotate(-90 62 150.6)">4</text>
<text x="106" y="158.5">3</text>
<text x="110.2" y="156.3" transform="rotate(-90 110.2 156.3)">5</text>
<text x="118.7" y="161">1</text>
<text x="106" y="163.6">4</text>
<text x="110.2" y="167.7" transform="rotate(-90 110.2 167.7)">2</text>
</g>
<g font-size="1.4" fill="#a90000">
<text x="101.6" y="55.6">2</text>
<text x="111.8" y="55.6">4</text>
</g>
</svg>
